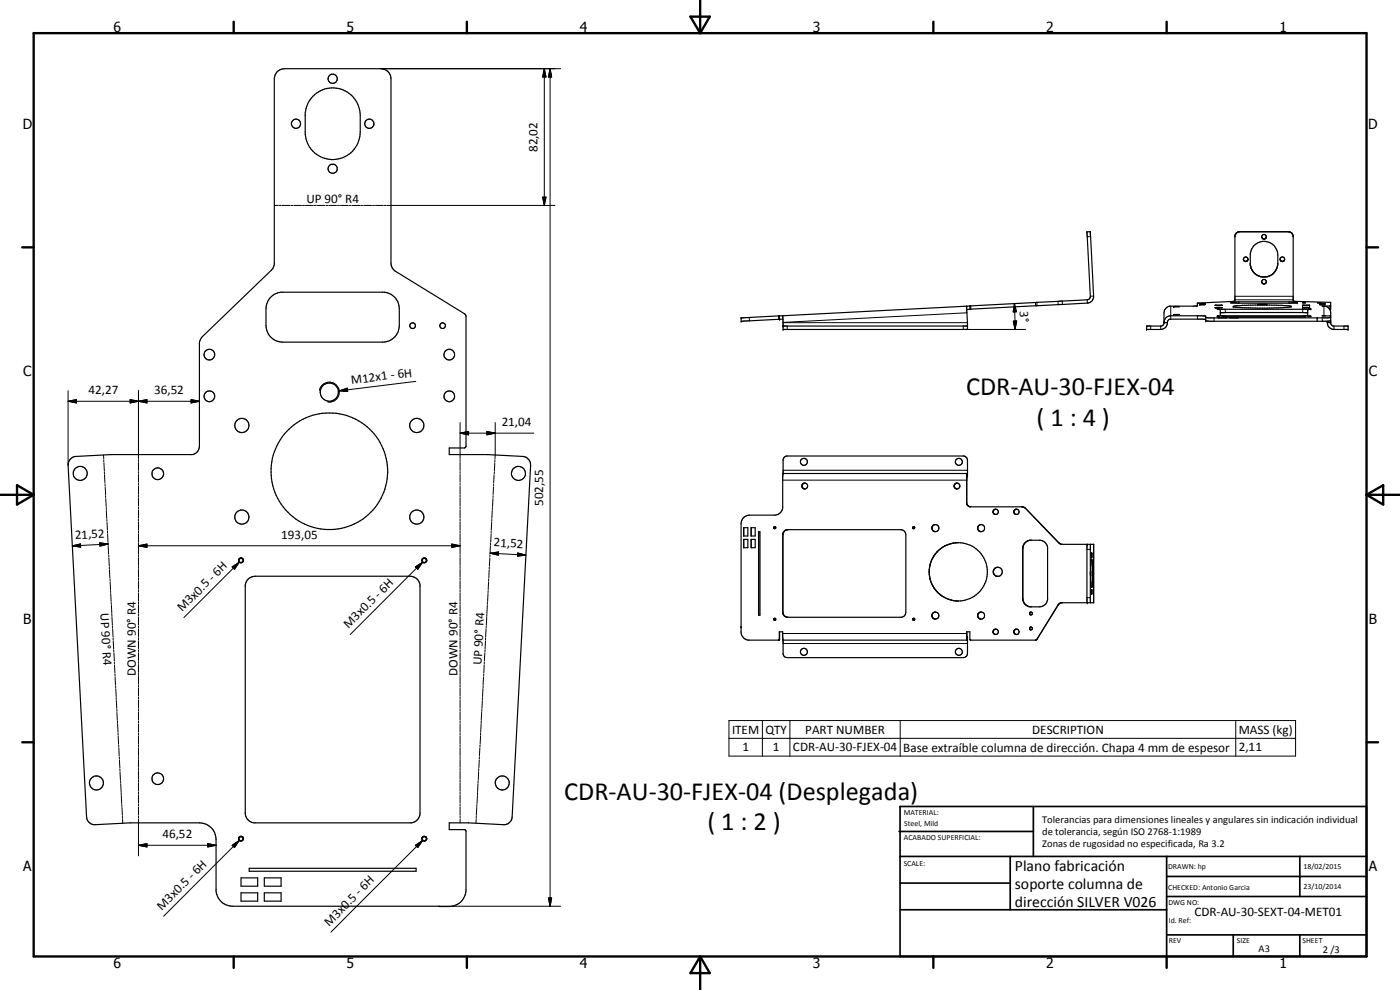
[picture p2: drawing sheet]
<svg xmlns="http://www.w3.org/2000/svg" width="420mm" height="297mm" viewBox="0 0 420 297" stroke-linecap="round" stroke-linejoin="round" font-family="sans-serif">
<g fill="none" stroke="#000" stroke-width=".35">
<path d="M83.2 21.5l1-.6 1.1-.3h29a3 3 0 0 1 3 3l.1 56.1 1 1.5 20.9 12.9 .6 .9v38.9l-.6 .5h-4.5v2h11.6l10.5 .5a2.57 2.57 0 0 1 2.3 2.7l-5.5 105.5a2.49 2.49 0 0 1-2.6 2.3l-10.5-.5h-5.8v2h4.7l.3 .3 .1 17.8a5 5 0 0 1-5.1 5l-65-.1a5 5 0 0 1-5-4.5v-15.5a5 5 0 0 0-5-5h-20.7l-10.5 .5a2.47 2.47 0 0 1-2.6-2.3l-5.6-105.5a2.57 2.57 0 0 1 2.4-2.7l10.5-.5h24.4a2.57 2.57 0 0 0 2.1-2.5l.1-31.5 .8-1.4 20.7-19.9 .5-.7 .4-1.1v-55.7l.3-1.1zM93.9 28.9a8.3 8.3 0 0 1 9-1.9 8.3 8.3 0 0 1 5.2 7.6v5a8.3 8.3 0 0 1-7.9 8.3 8.3 8.3 0 0 1-8.6-7.6v-6.4l.3-1.3 .7-2zM371.3 69.8l-.7 .9v19.6l-11.1 .6-.3 .9-8.5 .1-.7 .4-.5 .8-.2 4-.3 .5-.4 .2h-4.5v1h4.2a2.27 2.27 0 0 0 2.2-2.5l.6-.5 10.8 .1M371.3 69.8l-.7 .9M371.5 69.6h15.7M371.5 69.6l-.2 .2M373.3 78.1a.69 .69 0 0 1 .2-.9 .69 .69 0 0 1 .9 .2 .69 .69 0 0 1-.1 .9M373.3 78.1l.1 .2M373.6 78.4h.5M374.4 78.1l-.4 .4-.6-.2M378.7 71l.3 .6 .6 .1M378.8 71.4a.68 .68 0 0 1 .6-1 .68 .68 0 0 1 .5 1"/>
<path d="M379.6 71.6l-.3 .1M379.8 71.5l-.2 .2M380 71.2l-.2 .3M383.4 80l-.7 1.3M384.2 77.8a.69 .69 0 0 1 .8-.7 .69 .69 0 0 1 .5 .9M384.2 77.8l.6 .7 .5-.2 .2-.3M384.2 77.8l.4 .6M385.5 77.9l-.4 .5h-.5M387.2 69.6l.6 .6M387.2 69.6l.6 .5 .3 .6M388 70.4l.1 .6M388.1 71v19.3l11.1 .4 .2 2.1h-.3"/>
<path d="M81.1 89.3l1.2-1 2-.6h31a5 5 0 0 1 4.5 4.9v5.1a5 5 0 0 1-5 5h-30a5 5 0 0 1-5-5l.1-5.6 .4-1.5zM233.9 94.8l-11.5 .6 .1 1 11.5-.6M233.9 94.8l.1 1M234.9 94.7l-1 .1M234.9 94.7l.1 1.1M235 95.8h-1M235 97.8h55.4M290.1 91.9l-55.2 2.8M290.1 91.9v.9M290.1 92.8l.3 6h-55.4v-3M291.1 91.8l35.6-2 .4-.3 .1-.6-1-19.3 1-.1 1 19.3a1.93 1.93 0 0 1-1.9 2.1l-35.2 1.9M291.1 91.8v1"/>
<path d="M291.1 91.8l-1 .1M291.1 92.8h-1M349.3 96.8h1M352.2 92h.1M352.2 94.4h1.7M352.2 94.4h.1M352.3 92h1.6M352.9 94.4h.4M353.9 92h.1M360.1 91.4h1.5M360.1 91.1h1.5M360.1 91.4h.1"/>
<path d="M361.6 91.4h.1M364.6 91.6h2.2M364.6 92.3h2.2M364.7 91.6h2M364.7 92.3h2.1M365.3 92.7h.6zM365.3 94.9h.6M365.6 95.2h2.5M366.2 92.9l26.2-.1 .1 1.9h-25.8h-.5zM366.8 95.1h25.1l-26.3 .1v.2M368.1 95.2v.2M369.1 95.2h2.5"/>
<path d="M369.1 95.2v.2M369.3 90.7l17.9-.1h1.9l.2 .2-18.2 .2-1.5-.1zM370.1 91.9l2.8-.3 3.8-.1 8.1 .1 2.7 .3a1.16 1.16 0 0 1-1.3 .3l-8.8 .3-5.9-.3zM370.1 91.9v.1M371.6 95.2v.2M375.4 80l.6 1.4M376 81.3a4 4 0 0 0 3.3 1.8M376 81.4l.6 .7M377 82.4l.9 .4 1.4 .3M377.5 91.4h2.7zM378.7 84.7a.7 .7 0 0 1 .5-.8 .7 .7 0 0 1 .8 .4l-.1 .6M378.7 84.7l.6 .5 .6-.3"/>
<path d="M378.7 84.5v.2M378.7 84.7a.73 .73 0 0 0 1.2 .2M380.1 91.4h.1M381.7 82.4l-.9 .4-1.5 .3M382.7 81.4l-.6 .7M382.7 81.3a3.9 3.9 0 0 1-3.4 1.8M383.4 80l.1-1a8.3 8.3 0 0 0-.3-3.9 4.1 4.1 0 0 0-4.4-2.7 4.1 4.1 0 0 0-3.6 3.6v3.5l.8 1.8M383.4 80l-.7 1.4M390.9 90.8h.9zM390.9 91.6h.1M390.9 91.6h2.1M390.9 92.3h2.1"/>
<path d="M390.9 92.3l.1 .1M391 91.6h2M391.1 92.3h1.8M392.5 93.9h-26.3M392.8 92.7h.6zM392.8 94.9h.6M393 91.6h.1M393 92.3v.1M395.3 95.4v1M395.4 90.8h.9zM396.1 91.4h1.6M396.1 91.1h.1"/>
<path d="M396.1 91.4h.1M396.1 91.4h1.4M396.1 91.1h1.4M396.2 91.1h1.5M396.8 94.7l2.6 .1M396.8 91.8v.1M396.8 94.7v.1M397.6 94.7l.2 .1M397.7 91.4h-.1M397.7 91.9l.9 .4 .5 .5M398.3 96.4v.4M398.3 96.8h1.1"/>
<path d="M399.1 92.8l.3 1.1v3.2l.3 .5 .4 .2h4.5v1h-4.3a2.09 2.09 0 0 1-2-2M399.3 96.3l-36.3 .1-1.1-.1v-1.4l-.3-.1-10.2-.1a2 2 0 0 0-2.1 2M399.3 96.3h.1M399.3 96.3l.1 .4M399.4 91.8l-2.6 .1M399.4 95.2l-37.5 .1M223.2 158.3h1.2v2.5h-1.2zM223.2 158.3v2.5M225.4 158.3h1.2v2.5h-1.2zM225.5 158.3v2.5M227.7 159.6h.4v25h-.4zM227.7 159.6v25"/>
<path d="M232.4 158l.4 .2-.4 .4M232.4 158l-.2 .2 .2 .4M232.4 158l-.1 .2 .1 .4M235 142.1h55.4M235 142.1h.1M235.6 159.2l-.4 .4-.3 .8v23.3l.7 1.3M235.6 159.2l-.6 .9v23.9M235.9 159l-.3 .2M236.2 159l-.6 .2M236.4 158.9h33.9a1.52 1.52 0 0 1 1.6 1.5v23.3a1.45 1.45 0 0 1-1.6 1.5h-33.9M236.5 158.9l-.4 .1M240.7 145.8l.1 .5 .5 .4"/>
<path d="M240.9 145.2l-.2 .6M241.1 145.1a.86 .86 0 0 1 1.2 .4 .86 .86 0 0 1-.6 1.2 .86 .86 0 0 1-1-.9M241.5 144.9l-.6 .3M274 158.2v.3M274 158.5h.1M274 158.2v.2M274.1 158l-.1 .2M274.1 158h.3a.31 .31 0 0 1 .1 .5 .31 .31 0 0 1-.5 0M279.7 158.7l.4 .6M279.8 158l-.2 .5 .5 .8M280.1 157.6l-.4 1M280.1 157.6a1.06 1.06 0 0 1 1.6 .5 1.06 1.06 0 0 1-.9 1.4"/>
<path d="M280.1 159.3l.7 .2M280.1 157.6l-.2 .3M280.1 159.3l.6 .2M280.2 157.5l-.1 .1M280.5 157.4l-.2 .1M286.5 145.4l-.1 .4 .2 .6M286.6 146.4l.4 .3M286.6 145.2l-.3 .4 .3 .8M287 144.9l-.4 .3M287 144.9a.9 .9 0 0 1 1.1 .9 .9 .9 0 0 1-1.1 .9M287 145l-.4 .2M287.2 144.9l-.2 .1"/>
<path d="M290.1 151l.4 .7M290.1 143.1l.3-.1v-4.9l-.3-.7-.8-.6h-53.3l-.6 .4-.4 .6-.1 14.6a2.54 2.54 0 0 1-2.2 2.2h-7.8a2.59 2.59 0 0 0-2.5 2.5v32.8a2.53 2.53 0 0 0 2.1 2.2l9.4-.1M290.1 151l.1 .3M290.2 142.1l-.1 8.9M290.3 151.5l.8 .6h15.9M293.4 158.6l.2 .4M293.6 157.9l-.2 .4M293.7 159.1l.1 .2M293.8 157.6a.99 .99 0 0 0 0 1.7M293.8 157.6a1.05 1.05 0 0 1 1.6 .5 1.05 1.05 0 0 1-.9 1.4M293.8 159.3l.7 .2M293.8 157.6l-.1 .2"/>
<path d="M294.2 157.4l-.2 .1M298.3 153a.79 .79 0 0 0 .1 1.3h.3M298.4 154.3h.3M298.9 152.8a.81 .81 0 0 0-.8 .5 .81 .81 0 0 0 .2 .9M298.9 152.8a.79 .79 0 0 1 .7 .9 .79 .79 0 0 1-.9 .6M298.9 152.8l-.5 .1M304.3 153.3v.5M304.3 153.8l.1 .2M304.3 153.4v.4M304.4 153.2l-.1 .1M304.4 154l.5 .3M304.4 153.2a.8 .8 0 0 1 1-.3 .8 .8 0 0 1 .4 1 .8 .8 0 0 1-.9 .4"/>
<path d="M304.7 152.9l-.3 .3M305.1 152.8h-.2M306.7 152.1h.3M307 152.1l.3 .1M307.2 152.2l.3 .1M307.5 152.3l.3 .2M307.8 152.5l10.2 10.6M74.5 173.8l.9-.7 1.2-.2h46.5a3 3 0 0 1 3 2.6v68.8a2.97 2.97 0 0 1-2.6 2.6h-47.3a2.97 2.97 0 0 1-2.6-2.6v-68.8zM223.2 161.8h1.2v2.5h-1.2zM223.2 161.8v2.5M225.4 161.8h1.2v2.5h-1.2zM225.5 161.8v2.5"/>
<path d="M278.9 172.3l.4 2.1M278.9 170.9v.7M279 173l.3 1.4M279.3 168.7l-.3 1.4M279.3 174.4l.9 2 2 2.1M279.3 168.7l-.4 2.2v1.4M279.3 174.4l1.4 2.6 1.6 1.5M279.6 168.1l-.3 .6M282.2 164.7l-2 2.1-.9 1.9M282.2 178.5l2.6 1.3M282.3 164.7l-1.1 1-1.3 1.7M282.3 178.5l2.5 1.3"/>
<path d="M284.8 163.3l-1.4 .6-1.2 .8M284.8 179.8l1.4 .4M284.8 163.3l-2.5 1.4M286.2 162.9l-1.4 .4M286.2 162.9a8.7 8.7 0 0 1 10.1 8.7 8.7 8.7 0 0 1-10.1 8.6M286.9 162.9h-.7M298.5 172.6a1.34 1.34 0 0 0 2.2-.4 1.34 1.34 0 0 0-1.1-1.9 1.34 1.34 0 0 0-1.4 1.7l.5 .7 .8 .2M299.3 170.2a1.37 1.37 0 0 0-.9 2.2M307.1 163.9l-.1 16 .2 .7M307.2 163.5l-.3 1.1v15l.3 1M308.4 162.3l-1.2 1.2M308.7 162.2l3.6-.1a2.55 2.55 0 0 1 2.1 2.1v15.7a2.48 2.48 0 0 1-2.5 2.2h-2.5"/>
<path d="M308.8 162.2l-1 .5-.6 .8M309.1 162.1l-.3 .1M318 163.1l.5 .2h9.7v17.5l-9.9 .1M318.3 163.2l.2 .1M326.3 163.4v17.4M326.3 163.3v.1M327.2 172.3l.1 .2M327.3 163.4v17.4M327.3 171.4v1.3M327.3 171.6l-.1 .2M327.3 163.3v.1M327.6 176.1v.1"/>
<path d="M327.6 176.2h.1M327.6 176.9v1.4zM327.6 165.9v1.4zM327.7 176.1v.1M327.9 171.6l-.1-3.2-.2-.5-.2 2.3 .2 5.9M327.9 171.6l-.2 4.5M327.9 172.5l.1 .1M328 171.4v.1M328 171.5v1.1M328 172.6v.2M328 171.5l-.1 .1M232.3 185.6h.5l-.1 .5h-.4z"/>
<path d="M232.4 185.5l-.1 .3 .1 .3M234 189.6l-.1 2.4M235 192l55.4 .1M235 184.3l.6 .7M235.6 185l.3 .1M235.8 185.1l.4 .1M236.1 185.2h.4M274 185.8v.1M274 185.6l.4-.1 .1 .4-.2 .2-.3-.2M274 185.6v.3M274 186l.1 .1M274.1 185.5l-.1 .1"/>
<path d="M280.1 185.5l.4 .2M280.8 183.6a1.05 1.05 0 0 0-1 .6 1.05 1.05 0 0 0 .1 1.2M286.2 180.2l.7 .1M290.1 191.1h.3l-.1 5.2-.3 .7-.9 .3h-53.1a1.11 1.11 0 0 1-1-1l-.1-6.7h-1l-.1 2.4M293.8 183.9a1.03 1.03 0 0 0-.4 1 1.03 1.03 0 0 0 .8 .8M294 183.7l-.6 .9M294.5 183.6l-.3 .1M294.5 183.6l-.5 .2M294.5 183.6a1.05 1.05 0 0 1 1 1.1 1.05 1.05 0 0 1-.9 1 1.05 1.05 0 0 1-1.2-.9M298.1 189.1v.9M298.1 190l.2 .2M298.7 188.8a.81 .81 0 0 1 .9 1.1 .81 .81 0 0 1-1.5 .1"/>
<path d="M298.7 188.8l-.6 .4v.8M298.7 188.8l-.3 .1M304.3 189.4v.4M304.3 189.8l.1 .2M304.4 190l.3 .3M304.4 190l.3 .2M304.7 190.3l.2 .1M304.9 188.8a.82 .82 0 0 1 1 .8 .82 .82 0 0 1-1 .8M304.9 188.8l-.6 .6M304.9 190.3l.2 .1M305.1 188.8h-.2M307.2 180.6l.2 .3"/>
<path d="M307.3 180.9l.3 .3M307.5 181.2l1.3 .8M307.8 181.5l.9 .5M308.7 182l.8 .1M308.8 182h.3M309 183.9v.3M309.1 188.4l.2 .6M309.1 184.2l.3 .3M309.4 188.1l-.3 .3M309.4 183.6l-.3 .3M311.1 191.9l-19.9 .2-.1-.3v-2.2h-1l.1 2.5M311.2 191.8l-.3 .2"/>
<path d="M317.7 181.4l-6.5 10.4M318 181l-.3 .4M318.1 181l-.4 .4M318.3 180.9l-.3 .1M326.3 180.8h.1M327.3 180.8h.1M72.3 263.4h5v2.5h-5zM72.3 267.9h5v2.5h-5zM74.8 260.5h50.1v.9h-50.1zM79.3 263.4h5.1v2.5h-5.1zM79.3 267.9h5.1v2.5h-5.1z"/>
<circle cx="88.8" cy="37.1" r="1.38"/>
<circle cx="99.8" cy="23.6" r="1.4"/>
<circle cx="110.8" cy="37.1" r="1.39"/>
<circle cx="99.8" cy="50.6" r="1.38"/>
<circle cx="123.8" cy="97.7" r=".86"/>
<circle cx="132.8" cy="97.7" r=".84"/>
<circle cx="62.8" cy="118.9" r="1.59"/>
<circle cx="62.8" cy="106.4" r="1.6"/>
<circle cx="98.8" cy="117.6" r="2.73"/>
<circle cx="134.8" cy="118.9" r="1.6"/>
<circle cx="134.8" cy="106.4" r="1.6"/>
<circle cx="72.6" cy="127.7" r="2.12"/>
<circle cx="125.1" cy="127.6" r="2.13"/>
<circle cx="241.3" cy="138.6" r="1.06"/>
<circle cx="287.8" cy="138.6" r="1.05"/>
<circle cx="24.1" cy="142" r="2.1"/>
<circle cx="47.3" cy="142.1" r="1.76"/>
<circle cx="72.6" cy="155.1" r="2.14"/>
<circle cx="98.8" cy="141.4" r="17.5"/>
<circle cx="125.1" cy="155.1" r="2.12"/>
<circle cx="155.6" cy="142" r="2.11"/>
<circle cx="72.3" cy="168.2" r=".62"/>
<circle cx="127.3" cy="168.2" r=".62"/>
<circle cx="241.3" cy="195.6" r="1.05"/>
<circle cx="280.7" cy="184.7" r="1.05"/>
<circle cx="287.8" cy="195.6" r="1.05"/>
<circle cx="309.4" cy="188.6" r=".42"/>
<circle cx="309.4" cy="184.1" r=".4"/>
<circle cx="28.9" cy="234.9" r="2.09"/>
<circle cx="47.3" cy="233.7" r="1.76"/>
<circle cx="150.7" cy="234.9" r="2.09"/>
<circle cx="72.3" cy="251.7" r=".62"/>
<circle cx="127.3" cy="251.7" r=".62"/>
</g>
<g fill="none" stroke="#000" stroke-width=".3">
<path d="M114.3 20.6h54M163.4 20.6l.5 2.5h-1.1zM163.4 20.6v41M165.1 20.6l.5 2.5h-1zM165.1 20.6v251.3M162.8 59.1h1.1l-.5 2.5zM82.3 61.6h1.2M83.8 61.6h.6M84.7 61.6h2.3M87.3 61.6h.6M88.2 61.6h2.3M90.8 61.6h.6"/>
<path d="M91.7 61.6h2.3M94.3 61.6h.6M95.2 61.6h2.3M97.8 61.6h.6M98.7 61.6h2.3M101.3 61.6h.6M102.2 61.6h2.3M104.8 61.6h.6M105.7 61.6h2.3M108.3 61.6h.6M109.2 61.6h2.3M111.8 61.6h.6"/>
<path d="M112.7 61.6h2.3M115.3 61.6h.6M116.2 61.6h50.3M327.3 71h-1M372.1 69.5v.1M386.6 69.5v.1M224.9 95.2v1.1M233.6 94.8l.1 1M235 96.8h55.4M236.3 97.8v1M289.1 97.8v1h18.7M290.2 93.9l-55.2 2.8"/>
<path d="M291.3 91.8l.1 1M304.1 96.4l1-.1-.5 2.5zM304.4 91.1l.6 2.5h-.9zM304.4 91.1l.2 7.7M310.8 90.8v.9M311.2 90.7v1M317.5 90.4l.1 1M318.8 90.3v1.1M326.3 90v.9M328.2 88.8l-1 .1M345.3 97.8v1M348.3 97.8v1"/>
<path d="M349.3 96.7h1M351.4 91.9v3.9M359.4 94.7v1.1M364.4 95.4v1M367.7 92.8v1M370.6 90h17.5M370.6 88.9h17.5M371.8 90.6v.4M386.9 90.6v.4M391 92.8v1M396.8 95.4v1M397.3 91.9v2.9"/>
<path d="M398.3 96.7h1.1M399.1 91.8v1M400.3 97.8v1M403.3 97.8v1M20.4 117.2v22.4M39.1 119.9l2.5 .5-2.5 .5zM41.6 117.2v20.4M57.4 119.9l2.4 .5-2.4 .5zM95.9 117.1a3 3 0 0 1 3.4-2.4 3 3 0 0 1 2.5 3.5 3 3 0 0 1-3.5 2.4M101.8 117.3l2.4-.8 .1 1zM124.8 114.4l-23 2.9M20.4 120.4l2.5-.5v1z"/>
<path d="M20.4 120.4h39.4M31.1 136.5v1.2M31.1 138v.6M31.2 138.9l.1 2.4M41.6 120.4l2.5-.5v1zM41.6 137.9v.6M41.6 138.8v2.3M138.1 130l2.5-.5v1zM138.1 126.8v10.8M138.1 137.9v.6M138.1 138.8v2.3M138.1 130h22.1"/>
<path d="M146.1 129.5l2.5 .5-2.5 .5zM148.5 138.9l-.1 2.4M148.5 138v.6M148.6 126.8l-.1 10.9M31.3 141.6l.1 .6M31.4 142.5l.1 2.3M31.5 145.2v.5M31.6 146l.1 2.4M31.7 148.7v.6M31.7 149.6l.2 2.4M31.9 153.2l.1 2.3M31.9 152.3v.6"/>
<path d="M32.1 155.8v.6M32.1 156.7l.1 2.4M32.2 159.4l.1 .6M41.6 141.5v.5M41.6 142.4v2.3M41.6 145v.6M41.6 145.9v2.4M41.6 148.6v.6M41.6 149.5v2.3M41.6 152.1v.6M41.6 153v2.4M41.6 155.7v.6"/>
<path d="M41.6 156.6v2.4M41.6 159.3v.6M138.1 141.5v.5M138.1 142.4v2.3M138.1 145v.6M138.1 145.9v2.4M138.1 148.6v.6M138.1 149.5v2.3M138.1 152.1v.6M138.1 153v2.4M138.1 155.7v.6M138.1 156.6v2.4"/>
<path d="M138.1 159.3v.6M147.4 159.4v.6M147.6 156.7l-.2 2.4M147.6 155.8v.6M147.7 153.2l-.1 2.3M147.8 152.3v.6M147.9 149.6l-.1 2.4M148 148.7l-.1 .6M148.1 146l-.1 2.4M148.2 145.2v.5M148.3 142.5l-.1 2.3M148.4 141.6l-.1 .6"/>
<path d="M234.9 144.1h55.2M235 141.1h55.4M290.1 150.8h.1M290.2 142.1v.9M307.8 152.5h.1M21.7 163.8l2.5-.6v1zM29.9 162.9l2.6 .3-2.5 .7zM32.3 160.3l.1 2.4M32.5 163.8l.1 2.4M32.5 162.9v.7M32.5 163.2l-10.8 .6M32.6 166.5l.1 .6"/>
<path d="M32.7 167.4l.1 2.4M32.8 170.1v.6M32.8 171l.2 2.4M33 173.7l.1 .5M33.1 174.5l.1 2.4M33.2 177.2v.6M33.2 178.1l.1 2.4M41.6 163.7l2.5-.5v1.1zM41.6 160.1v2.5M41.6 162.9v.5M41.6 163.7v2.4M41.6 166.4v.6"/>
<path d="M41.6 167.3v2.4M41.6 170v.6M41.6 170.9v2.3M41.6 173.5v.6M41.6 174.4v2.4M41.6 177.1v.6M41.6 178v2.4M41.6 163.7h96.5M69.7 170.1l2.1-1.4-1.4 2.1zM71.6 167.9l.2 .8M71.8 168.7l-16.6 16.6M72 167.5l-.3 .3"/>
<path d="M72 167.5l.8 .1M72.8 167.6l.3 .8M72.9 167.6l-.8-.2-.5 .6M73 167.8l.1 .1M73.1 168v.4M73.1 168.4l-.7 .5-.6-.2M124.7 170.1l2.1-1.4-1.4 2.1zM126.6 167.9l.2 .8M126.8 168.7l-21.7 21.7M126.9 167.5l-.3 .3M127 167.5l.8 .1M127.3 167.4l-.4 .2-.3 .4"/>
<path d="M127.5 167.4l.4 .2M127.8 167.6l.2 .8M128 167.8v.6M128 168.4l-.6 .5-.6-.2M135.6 163.2l2.5 .5-2.5 .6zM138.1 160.1v2.5M138.1 162.9v.5M138.1 163.7v2.4M138.1 166.4v.6M138.1 167.3v2.4M138.1 170v.6M138.1 170.9v2.3"/>
<path d="M138.1 173.5v.6M138.1 174.4v2.4M138.1 177.1v.6M138.1 178v2.4M146.5 178.1l-.2 2.4M146.5 177.2v.6M146.6 174.5l-.1 2.4M146.7 173.7l-.1 .5M146.8 171l-.1 2.4M146.8 170.1v.6M147 167.4l-.1 2.4M147.1 166.5l-.1 .6"/>
<path d="M147.1 166l2.5-.4v1zM147.1 166l10.7 .5M147.2 163.8l-.1 2.4M147.2 162.9v.7M147.4 160.3l-.1 2.4M155.4 165.9l2.4 .6-2.5 .4zM234.9 160.4h.1M306.9 164.6h.1M306.9 179.6h.1M317.7 162.9h.1M326.2 164.8h1M326.2 179.3h1"/>
<path d="M326.3 163.3h.1M328.2 163.3v17.5M33.3 180.8l.1 .6M33.4 181.7l.2 2.4M33.6 184.3v.7M33.6 185.2l.1 2.4M33.7 187.9l.1 .6M33.8 188.8l.1 2.4M33.9 191.5l.1 .6M34 192.4l.1 2.3M34.1 195l.1 .6M34.2 195.9l.1 2.4"/>
<path d="M34.3 198.6v.6M34.4 199.5l.1 2.3M41.6 180.6v.7M41.6 181.5v2.4M41.6 184.2v.6M41.6 185.1v2.4M41.6 187.8v.6M41.6 188.7v2.4M41.6 191.3v.6M41.6 192.2v2.4M41.6 194.9v.6M41.6 195.8v2.4"/>
<path d="M41.6 198.5v.6M41.6 199.4v2.4M138.1 180.6v.7M138.1 181.5v2.4M138.1 184.2v.6M138.1 185.1v2.4M138.1 187.8v.6M138.1 188.7v2.4M138.1 191.3v.6M138.1 192.2v2.4M138.1 194.9v.6M138.1 195.8v2.4"/>
<path d="M138.1 198.5v.6M138.1 199.4v2.4M145.3 199.5l-.1 2.3M145.4 198.6l-.1 .6M145.5 195.9l-.1 2.4M145.6 195l-.1 .6M145.7 192.4l-.1 2.3M145.7 191.5v.6M145.9 188.8l-.2 2.4M146 187.9l-.1 .6M146.1 185.2l-.1 2.4M146.1 184.3v.7"/>
<path d="M146.3 181.7l-.2 2.4M146.3 180.8v.6M233.9 191.8h.1M234.9 190.1h55.2M234.9 183.7h.1M235 193.1h55.4M290.2 191.1v1M311.2 191.8h.1M317.5 181.5h.1M326.3 180.8h.1M34.5 202.2v.5M34.5 203.1l.2 2.3"/>
<path d="M34.7 205.7v.6M34.7 206.6l.2 2.4M34.9 209.3v.6M34.9 210.2l.1 2.4M35.1 213.7l.1 2.5M35.1 212.9v.5M35.3 216.4v.6M35.3 217.3l.1 2.4M41.6 202.1v.5M41.6 202.9v2.4M41.6 205.6v.6M41.6 206.5v2.4"/>
<path d="M41.6 209.2v.6M41.6 210.1v2.4M41.6 212.7v.7M41.6 213.6v2.4M41.6 216.3v.6M41.6 217.2v2.4M41.6 219.9v.6M138.1 202.1v.5M138.1 202.9v2.4M138.1 205.6v.6M138.1 206.5v2.4M138.1 209.2v.6"/>
<path d="M138.1 210.1v2.4M138.1 212.7v.7M138.1 213.6v2.4M138.1 216.3v.6M138.1 217.2v2.4M138.1 219.9v.6M144.4 217.3l-.1 2.4M144.4 216.4v.6M144.6 213.7l-.2 2.5M144.6 212.9v.5M144.8 210.2l-.2 2.4M144.8 209.3v.6"/>
<path d="M144.9 206.6l-.1 2.4M145 205.7v.6M145.1 203.1l-.1 2.3M145.2 202.2l-.1 .5M218.8 216.2h170v10.7h-170zM228.8 216.2v10.7M237.1 216.2v10.7M270.2 216.2v10.7M370.9 216.2v10.7M35.4 220l.1 .6M35.5 220.9l.1 2.4M35.6 223.6v.6"/>
<path d="M35.7 224.5l.1 2.3M35.8 227.1v.6M35.8 228l.2 2.4M36 230.7v.6M36 231.6l.1 2.3M36.2 234.2v.6M36.2 235.1l.2 2.4M36.4 237.8v.6M36.4 238.7l.1 2.4M41.6 220.8v2.3M41.6 223.4v.6M41.6 224.3v2.4"/>
<path d="M41.6 227v.6M41.6 227.9v2.4M41.6 230.5v.6M41.6 231.4v2.4M41.6 234.1v.6M41.6 235v2.4M41.6 237.7v.6M41.6 238.6v2.4M138.1 220.8v2.3M138.1 223.4v.6M138.1 224.3v2.4M138.1 227v.6"/>
<path d="M138.1 227.9v2.4M138.1 230.5v.6M138.1 231.4v2.4M138.1 234.1v.6M138.1 235v2.4M138.1 237.7v.6M138.1 238.6v2.4M143.3 238.7l-.1 2.4M143.3 237.8v.6M143.5 235.1l-.2 2.4M143.5 234.2v.6M143.6 231.6l-.1 2.3"/>
<path d="M143.7 230.7v.6M143.8 228l-.1 2.4M143.9 227.1l-.1 .6M144 224.5l-.1 2.3M144 223.6v.6M144.2 220.9l-.1 2.4M144.2 220v.6M218.8 221.5h170M36.5 241.4l.1 .6M36.6 242.3l.1 2.3M36.7 244.9l.1 .6M36.8 245.8l.1 1.2"/>
<path d="M41.6 253.6l2.5-.5v1zM41.6 241.3v.6M41.6 242.1v2.4M41.6 244.8v.6M41.6 245.7v11.1M41.6 253.6h23.2M62.3 253.1l2.5 .5-2.5 .5zM69.7 253.6l2.1-1.4-1.4 2.1zM71.8 251.1l-.2 .4M71.8 252.2l-22.7 22.7M72.1 251h-.1M72.3 250.9l.4 .1"/>
<path d="M72.7 251l.4 .5M72.7 251a.75 .75 0 0 0-1 .3 .75 .75 0 0 0 .4 1 .75 .75 0 0 0 1-.4M73.1 251.5v.4M73.1 251.7v.2M124.7 253.6l2.1-1.4-1.4 2.1zM126.8 251.1l-.2 .4M126.8 252.2l-27.5 27.5M127.1 251h-.2M127.2 250.9l.5 .1M127.7 251l.3 .5M127.7 251a.75 .75 0 0 0-1 .3 .75 .75 0 0 0 .4 1 .75 .75 0 0 0 .9-.4M127.7 251l.4 .5"/>
<path d="M128 251.5v.4M128.1 251.5l-.1 .4M138.1 241.3v.6M138.1 242.1v2.4M138.1 244.8v.6M138.1 245.7v1.2M142.9 245.8l-.1 1.2M142.9 244.9v.6M143.1 242.3l-.2 2.3M143.1 241.4v.6M131.8 271.9h36.5M164.6 269.4h1l-.5 2.5z"/>
</g>
<g fill="#000">
<circle cx="327.2" cy="69.5" r=".18"/>
<circle cx="222.4" cy="95.4" r=".18"/>
<circle cx="222.5" cy="96.4" r=".18"/>
<circle cx="233.9" cy="94.8" r=".18"/>
<circle cx="234" cy="95.8" r=".18"/>
<circle cx="235" cy="97.8" r=".18"/>
<circle cx="235" cy="98.8" r=".18"/>
<circle cx="290.1" cy="91.9" r=".18"/>
<circle cx="290.4" cy="97.8" r=".18"/>
<circle cx="344.1" cy="97.8" r=".18"/>
<circle cx="344.1" cy="98.8" r=".18"/>
<circle cx="352.2" cy="94.4" r=".18"/>
<circle cx="352.2" cy="92" r=".18"/>
<circle cx="359.4" cy="91" r=".18"/>
<circle cx="360.1" cy="91.1" r=".18"/>
<circle cx="360.1" cy="91.4" r=".18"/>
<circle cx="361.6" cy="91.1" r=".18"/>
<circle cx="361.9" cy="96.3" r=".18"/>
<circle cx="365.9" cy="92.7" r=".18"/>
<circle cx="365.9" cy="94.9" r=".18"/>
<circle cx="370.1" cy="92" r=".18"/>
<circle cx="377.5" cy="91.4" r=".18"/>
<circle cx="380.2" cy="91.4" r=".18"/>
<circle cx="389.3" cy="90.7" r=".18"/>
<circle cx="389.3" cy="90.8" r=".18"/>
<circle cx="390.9" cy="91.6" r=".18"/>
<circle cx="390.9" cy="92.3" r=".18"/>
<circle cx="392.5" cy="92.9" r=".18"/>
<circle cx="392.5" cy="94.7" r=".18"/>
<circle cx="392.8" cy="92.7" r=".18"/>
<circle cx="392.8" cy="94.9" r=".18"/>
<circle cx="393" cy="92.3" r=".18"/>
<circle cx="393" cy="91.6" r=".18"/>
<circle cx="393.4" cy="94.9" r=".18"/>
<circle cx="393.4" cy="92.7" r=".18"/>
<circle cx="395.3" cy="95.4" r=".18"/>
<circle cx="396.1" cy="91.1" r=".18"/>
<circle cx="404.6" cy="97.8" r=".18"/>
<circle cx="404.6" cy="98.8" r=".18"/>
<circle cx="326.3" cy="163.3" r=".18"/>
<circle cx="327.6" cy="176.9" r=".18"/>
<circle cx="327.6" cy="165.9" r=".18"/>
<circle cx="327.6" cy="167.3" r=".18"/>
<circle cx="222.4" cy="188" r=".18"/>
<circle cx="326.3" cy="180.8" r=".18"/>
</g>
<g fill="none" stroke="#000" stroke-width=".71">
<path d="M10.1 9.9h400v277.1h-400zM70.1 6.5v3.4M140.1 6.5v3.4M207.2 5h5.8l-2.9 4.9zM210.1 0v9.9M280.1 6.5v3.4M350.1 6.5v3.4M6.7 74.2h3.4M410.1 74.2h3.5M.1 148.5h10M5.1 145.6l5 2.9-5 2.9zM410.1 148.5h10"/>
<path d="M410.1 148.5l5-2.9v5.8zM6.7 222.7h3.4M410.1 222.7h3.5M70.1 287v3.4M140.1 287v3.4M210.1 287v10M210.1 287l2.9 5h-5.8zM280.1 287v3.4M350.1 287v3.4"/>
</g>
<g fill="none" stroke="#000" stroke-width=".51">
<path d="M269.8 249.5h40.3M270.1 242h140v45h-140zM270.1 257h140M303.2 257v16M310.1 242v15M350.1 257v30M390.1 257v12M270.1 265h33.1M270.1 273h80M350.1 269h60M350.1 263h60M350.1 280.5h60"/>
<path d="M370.1 280.5v6.5M390.1 280.5v6.5"/>
</g>
<g fill="#000">
<path d="M163.4 20.6l.5 2.5h-1.1zM165.1 20.6l.5 2.5h-1zM162.8 59.1h1.1l-.5 2.5zM304.1 96.4l1-.1-.5 2.5zM304.4 91.1l.6 2.5h-.9zM20.4 120.4l2.5-.5v1zM41.6 120.4l2.5-.5v1zM101.8 117.3l2.4-.8 .1 1zM39.1 119.9l2.5 .5-2.5 .5zM57.4 119.9l2.4 .5-2.4 .5zM138.1 130l2.5-.5v1zM146.1 129.5l2.5 .5-2.5 .5z"/>
<path d="M21.7 163.8l2.5-.6v1zM29.9 162.9l2.6 .3-2.5 .7zM41.6 163.7l2.5-.5v1.1zM69.7 170.1l2.1-1.4-1.4 2.1zM124.7 170.1l2.1-1.4-1.4 2.1zM135.6 163.2l2.5 .5-2.5 .6zM147.1 166l2.5-.4v1zM155.4 165.9l2.4 .6-2.5 .4zM41.6 253.6l2.5-.5v1zM62.3 253.1l2.5 .5-2.5 .5zM69.7 253.6l2.1-1.4-1.4 2.1zM124.7 253.6l2.1-1.4-1.4 2.1z"/>
<path d="M164.6 269.4h1l-.5 2.5z"/>
</g>
<g font-size="7.9">
<text x="289.9" y="118.7">CDR-AU-30-FJEX-04</text>
<text x="311.1" y="127.7">( 1 : 4 )</text>
<text x="169.3" y="240.2">CDR-AU-30-FJEX-04 (Desplegada)</text>
<text x="212.3" y="249.2">( 1 : 2 )</text>
</g>
<g font-size="4.7">
<text x="304.6" y="261.2">Plano fabricación</text>
<text x="304.6" y="266.6">soporte columna de</text>
<text x="304.6" y="272">dirección SILVER V026</text>
</g>
<g font-size="4.2">
<text x="34" y="9.6">6</text>
<text x="104" y="9.6">5</text>
<text x="174" y="9.6">4</text>
<text x="244" y="9.6">3</text>
<text x="314" y="9.6">2</text>
<text x="384" y="9.6">1</text>
<text x="6.8" y="38.7">D</text>
<text x="410.6" y="38.7">D</text>
<text x="7" y="112.9">C</text>
<text x="410.8" y="112.9">C</text>
<text x="7" y="187.1">B</text>
<text x="410.8" y="187.1">B</text>
<text x="7" y="261.4">A</text>
<text x="410.8" y="261.4">A</text>
<text x="34" y="290.4">6</text>
<text x="104" y="290.4">5</text>
<text x="174" y="290.4">4</text>
<text x="244" y="290.4">3</text>
<text x="314" y="290.4">2</text>
<text x="384" y="290.4">1</text>
</g>
<g font-size="3.9">
<text x="161.3" y="45.6" transform="rotate(-90 161.3 45.6)">82,02</text>
<text x="91.9" y="60.9">UP 90° R4</text>
<text x="306.1" y="93.3" transform="rotate(88 306.1 93.3)">3°</text>
<text x="26.5" y="118.3">42,27</text>
<text x="46.3" y="118.3">36,52</text>
<text x="105.5" y="115.3" transform="rotate(-7 105.5 115.3)">M12x1 - 6H</text>
<text x="150.6" y="127.9">21,04</text>
<text x="163" y="151.8" transform="rotate(-90 163 151.8)">502,55</text>
<text x="22.6" y="161.7" transform="rotate(-3 22.6 161.7)">21,52</text>
<text x="84.4" y="161.7">193,05</text>
<text x="148.1" y="164" transform="rotate(3 148.1 164)">21,52</text>
<text x="30.2" y="183.9" transform="rotate(87 30.2 183.9)">UP 90° R4</text>
<text x="54.6" y="183.7" transform="rotate(-45 54.6 183.7)">M3x0.5 - 6H</text>
<text x="104.6" y="188.8" transform="rotate(-45 104.6 188.8)">M3x0.5 - 6H</text>
<text x="40.8" y="202.8" transform="rotate(-90 40.8 202.8)">DOWN 90° R4</text>
<text x="137.3" y="202.8" transform="rotate(-90 137.3 202.8)">DOWN 90° R4</text>
<text x="144.5" y="199.6" transform="rotate(-87 144.5 199.6)">UP 90° R4</text>
<text x="219.7" y="220.1">ITEM</text>
<text x="229.7" y="220.1">QTY</text>
<text x="241.7" y="220.1">PART NUMBER</text>
<text x="309.8" y="220.1">DESCRIPTION</text>
<text x="371.8" y="220.3">MASS (kg)</text>
<text x="222.8" y="225.5">1</text>
<text x="231.9" y="225.5">1</text>
<text x="238" y="225.5">CDR-AU-30-FJEX-04</text>
<text x="271.1" y="225.6">Base extraíble columna de dirección. Chapa 4 mm de espesor</text>
<text x="371.8" y="225.5">2,11</text>
<text x="48.8" y="251.5">46,52</text>
<text x="48.6" y="273.3" transform="rotate(-45 48.6 273.3)">M3x0.5 - 6H</text>
<text x="358.5" y="275">CDR-AU-30-SEXT-04-MET01</text>
<text x="98.8" y="278" transform="rotate(-45 98.8 278)">M3x0.5 - 6H</text>
</g>
<g font-size="3.1">
<text x="312.7" y="246.8">Tolerancias para dimensiones lineales y angulares sin indicación individual</text>
<text x="312.7" y="250.4">de tolerancia, según ISO 2768-1:1989</text>
<text x="312.7" y="254">Zonas de rugosidad no especificada, Ra 3.2</text>
<text x="377.7" y="285.6">A3</text>
<text x="397" y="285.9">2 /3</text>
</g>
<g font-size="2.4">
<text x="271.2" y="244.4">MATERIAL:</text>
<text x="271.3" y="252">ACABADO SUPERFICIAL:</text>
<text x="271.4" y="247.9">Steel, Mild</text>
<text x="271.2" y="259.7">SCALE:</text>
<text x="350.6" y="260.8">DRAWN: hp</text>
<text x="391.2" y="260.6">18/02/2015</text>
<text x="350.6" y="267">CHECKED: Antonio Garcia</text>
<text x="391.2" y="266.7">23/10/2014</text>
<text x="350.6" y="271.4">DWG NO:</text>
<text x="350.8" y="276.9">Id. Ref:</text>
<text x="350.8" y="282.8">REV</text>
<text x="371.2" y="282.9">SIZE</text>
<text x="390.9" y="282.9">SHEET</text>
</g>
</svg>
